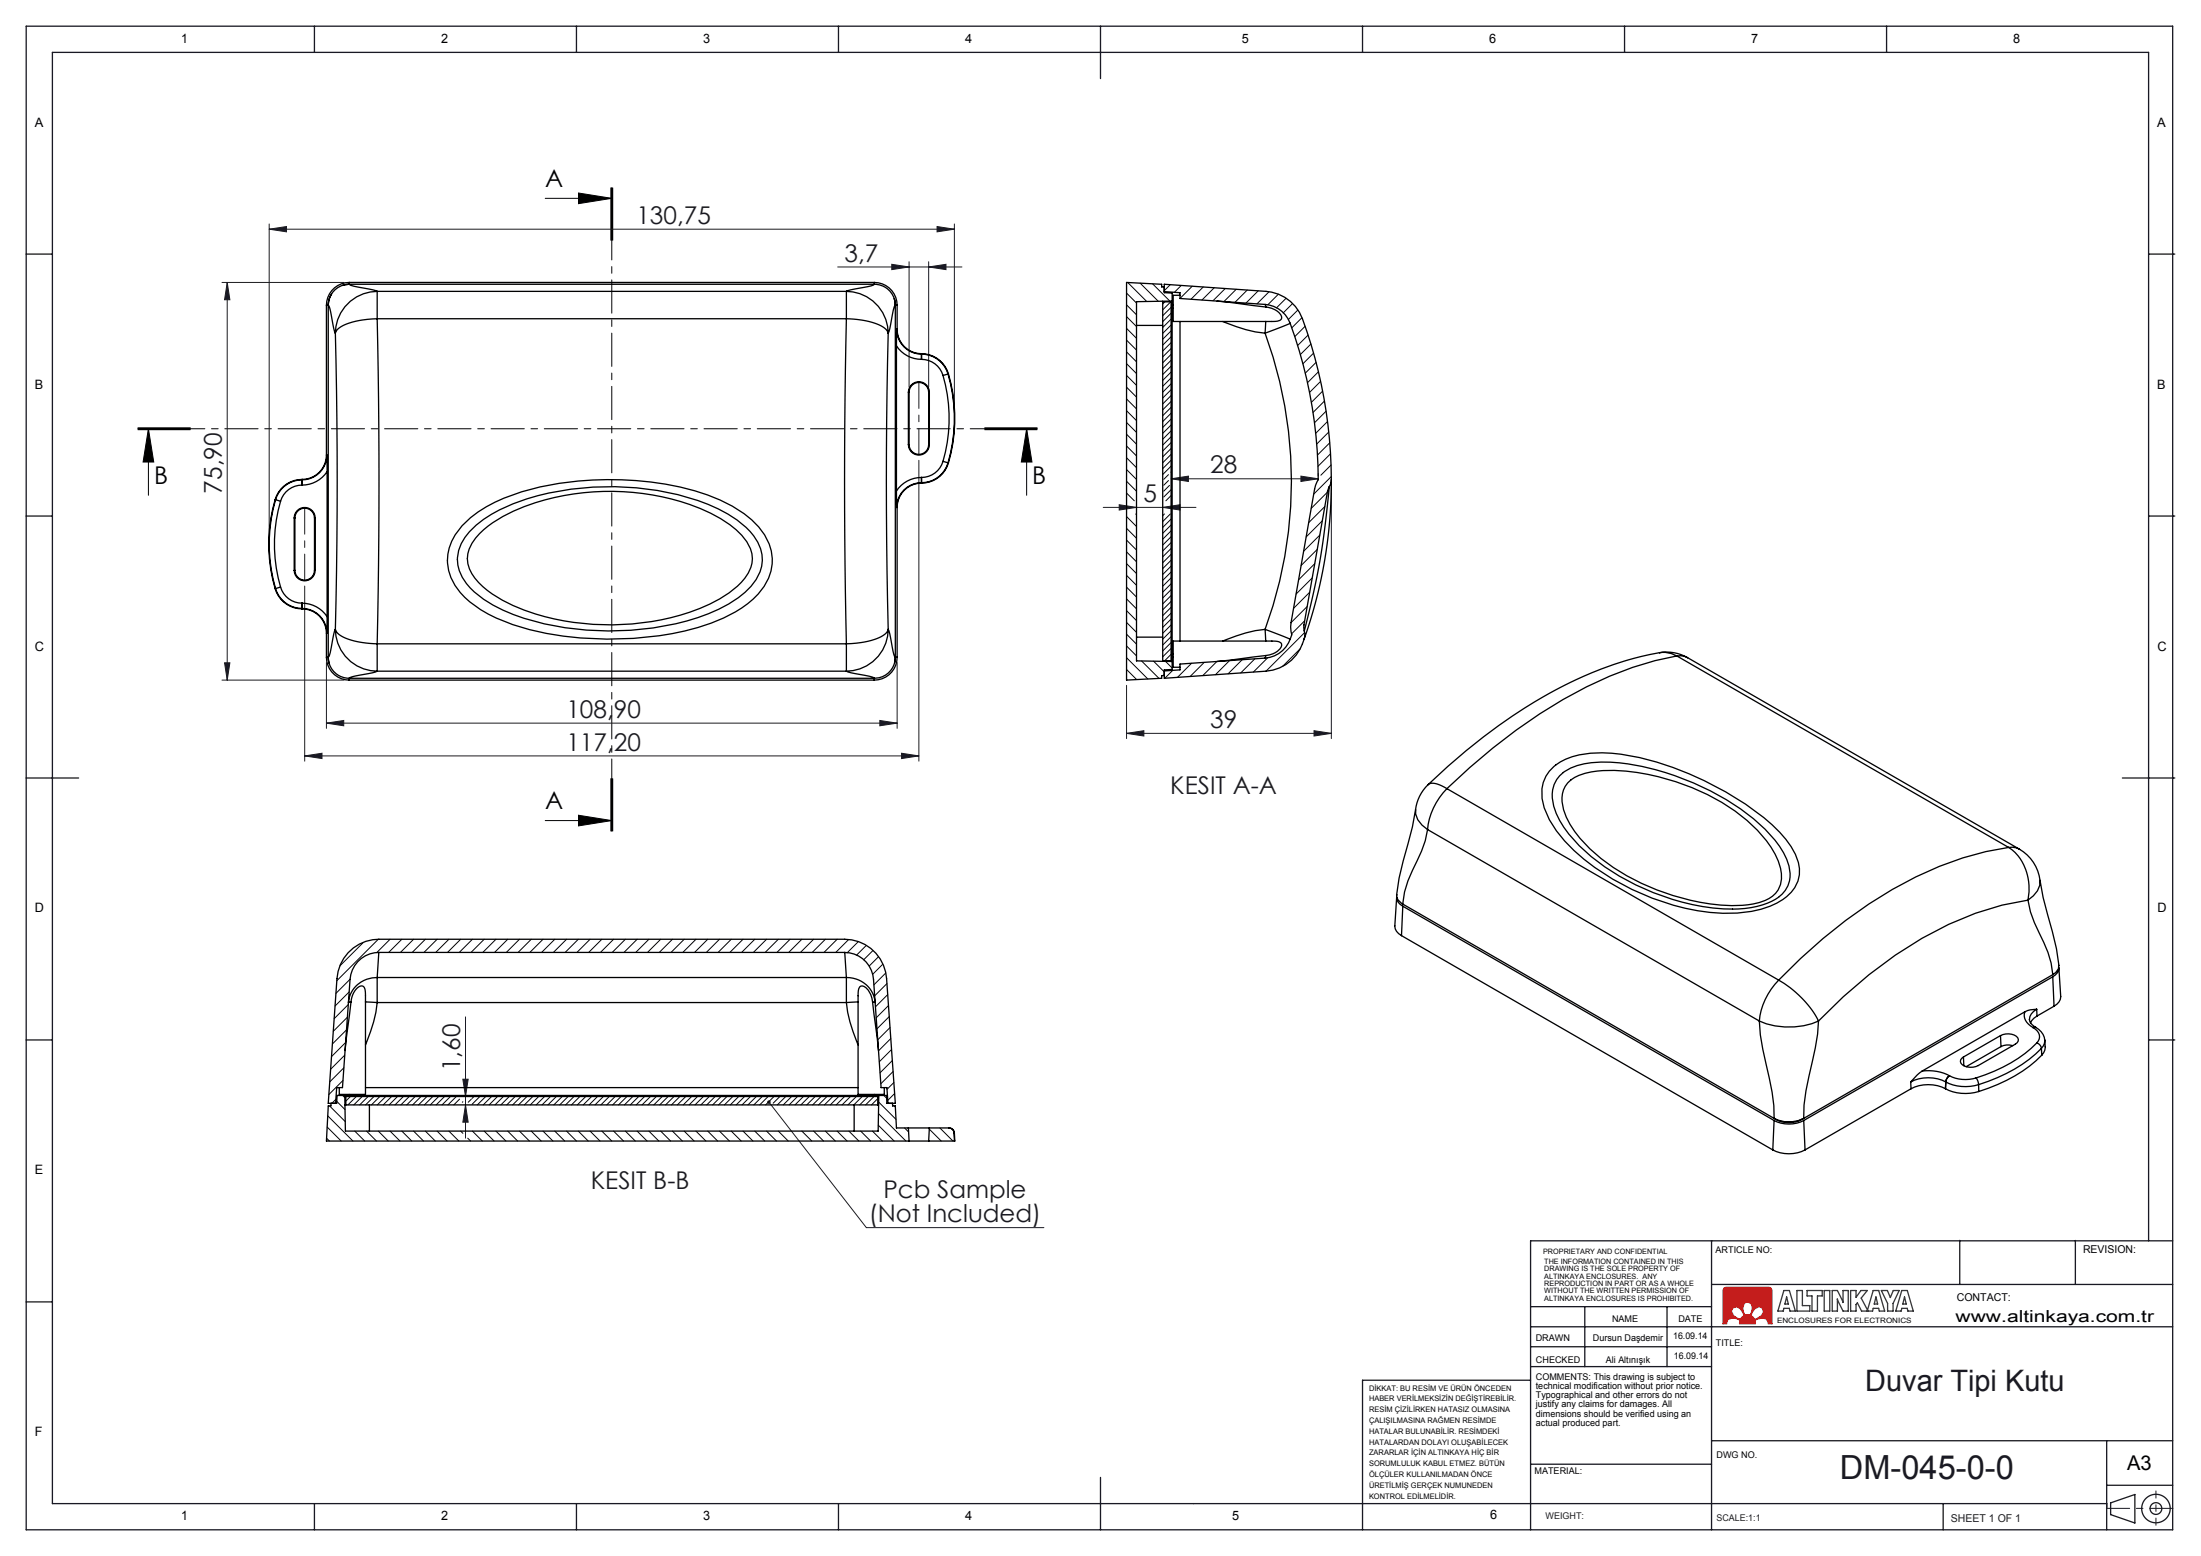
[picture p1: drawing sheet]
<svg xmlns="http://www.w3.org/2000/svg" width="420mm" height="297mm" viewBox="0 0 420 297" stroke-linecap="round" stroke-linejoin="round" font-family="sans-serif">
<path d="M329 245.8l.4-.1h8.2l.4 .2 .1 .4v6.4h-.7v-.2l-.3-.7-.8-.2-1.4 .4 .1 .7h-3.1l.1-.7-1.4-.4-.9 .3-.2 .8h-.7v-6.4zM330.7 249.7l.7-.3 .7 .4 .7 1.3-.7 .7-.6-.2-.7-.5-.4-.8zM332.9 248.8l.6-.3 .7 .4 .2 .7-.5 1.4h-.9l-.4-1.4zM334.8 249.8l.9-.4 .6 .3 .2 .7-.4 .7-1.3 .7-.6-.7z" fill="none" stroke="#e13800" stroke-width=".19"/>
<g fill="none" stroke="#191924" stroke-width=".25">
<path d="M5 5h409.6v287h-409.6zM60 5v5M110 5v5M160 5v5M210 5v10M260 5v5M310 5v5M360 5v5M5 48.5h5M410 48.5h5M5 98.5h5M410 98.5h5"/>
<path d="M5 148.5h10M405 148.5h10M5 198.5h5M410 198.5h5M326.6 236.8v55.2M374 236.8v8.4M396 236.8v8.4M410 236.8v-226.8h-400v277h392M414.6 236.8h-122.5v55.2M5 248.5h5M292.1 249.4h34.5M292.1 253.2h122.5"/>
<path d="M292.1 257.1h34.5M302.4 249.4v11.5M318.1 249.4v11.5M326.6 245.2h88M292.1 263.5h-32.1v28.5M292.1 260.9h34.5M292.1 279.5h34.5M326.6 275h88M402 275v17M60 287v5M110 287v5M160 287v5"/>
<path d="M210 282v10M370.8 287v5M402 283.5h12.6"/>
</g>
<path d="M334.8 249.8h.1a.93 .93 0 0 1 1.5 0 .93 .93 0 0 1-.4 1.4l-.6 .4a.52 .52 0 0 1-.5 .2 .52 .52 0 0 1-.4-.4 .54 .54 0 0 1-.3-.5 .54 .54 0 0 1 .2-.5zM330.7 249.7a1.27 1.27 0 0 1 1.9 .9 .48 .48 0 0 1 .1 .5 .48 .48 0 0 1-.4 .3 .54 .54 0 0 1-.4 .4 .54 .54 0 0 1-.5-.3l-.6-.5a.92 .92 0 0 1-.1-1.3zM329 245.8l-.2 .5v6.4h.7v-.2a1.18 1.18 0 0 1 1.8-.8h.1a.45 .45 0 0 1 .5 .6v.4h3.1v-.3a.4 .4 0 0 1 0-.5 .4 .4 0 0 1 .4-.1l.7-.2 .7 .1 .5 .3 .1 .7h.7v-6.4l-.1-.5-.4-.1h-8.2zM332.9 248.8l.6-.3 .6 .3 .3 .8-.2 .9a.44 .44 0 0 1-.2 .5 .44 .44 0 0 1-.5-.1h-.1a.43 .43 0 0 1-.5 .1 .43 .43 0 0 1-.2-.5l-.1-.9z" fill-rule="evenodd" fill="#f00"/>
<g fill="none" stroke="#000" stroke-width=".19">
<path d="M104 37.9h12.7M110.4 36.8l6.3 1.1-6.3 1zM116.6 35.9v10M116.7 35.9v10M116.9 35.9v10M26.3 81.8h10M26.3 81.7h10M26.3 82h10M28.3 81.8l1 6.4h-2zM28.3 81.8v12.7M187.9 81.8h10M187.9 81.7h10"/>
<path d="M187.9 82h10M195.9 81.8l1 6.4h-2zM195.9 81.8v12.7M104 156.6h12.7M110.4 155.6l6.3 1-6.3 1zM116.6 148.6v10M116.7 148.6v10M116.9 148.6v10z"/>
</g>
<g fill="none" stroke="#191924" stroke-width=".25">
<path d="M402.8 286.9l4.6-1.6v5.4l-4.6-1.6z"/>
<circle cx="411.4" cy="287.9" r="2.72"/>
<circle cx="411.4" cy="287.9" r="1.12"/>
</g>
<path d="M340.4 246.3h1.1l1.1 3.9h-1l-.2-.5h-1l-.1 .5h-1zM340.9 247.5l.4 1.4h-.7zM342.9 246.3h1v2.9h1.5v1h-2.5zM344.8 246.3h2.9v1.1h-.9v2.8h-1v-2.8h-1zM348.1 246.3h1.1v3.9h-1.1zM349.6 246.3h1l1.1 2.4v-2.4h1v3.9h-1l-1.1-2.3v2.3h-1zM356.3 250.2l1.1-3.9h1.1l1.1 3.9h-1l-.1-.5h-1l-.2 .5h-2.1l-.8-1.5-.2 .3v1.2h-1.1v-3.9h1.1v1.3l.9-1.3h1.2l-1.1 1.5 1.3 2.4M358 247.5l.3 1.4h-.7zM359 246.3h1.2l.5 1.4 .6-1.4h1.1l-1.2 2.5v1.4h-1v-1.4zM362.9 246.3h1.1l1.1 3.9h-1l-.2-.5h-1l-.1 .5h-1zM363.4 247.5l.4 1.4h-.7z" fill="none" stroke="#373737" stroke-width=".25"/>
<g fill="none" stroke="#191924" stroke-width=".19">
<path d="M42.4 53.9h23.2M43.4 53.9v75.9M43.4 53.9l.5 3.3h-1.1zM51.4 43.7l3.3-.5v1.1zM51.4 42.7v60.2M51.4 43.7h130.7M159.9 51h23.7M170.2 50.4l3.3 .6-3.3 .5zM173.5 50v23.9M177.2 51l3.3-.6v1.1zM177.2 50v23.9M178.8 43.2l3.3 .5-3.3 .6z"/>
<path d="M182.1 42.7v36.2M175.3 87.9v57.4M210.5 96.8h17.7M213.6 96.3l3.3 .5-3.3 .6zM221.9 96.8l3.3-.5v1.1zM223.5 91.4l3.3-.5v1zM223.5 91.4h28M248.2 90.9l3.3 .5-3.3 .5zM251.5 90.4v.5M254 92.9v48.1M58.1 111.9v33.4M42.4 129.8h23.2"/>
<path d="M42.8 126.5h1.1l-.5 3.3zM62.3 138l3.3-.5v1zM62.3 126.5v12.5M62.3 138h108.9M167.9 137.5l3.3 .5-3.3 .5zM171.2 126.5v12.5M215 140l3.3-.5v1zM215 130.8v10.2M215 140h39M250.7 139.5l3.3 .5-3.3 .5zM58.1 144.3l3.3-.5v1zM58.1 144.3h117.2"/>
<path d="M172 143.8l3.3 .5-3.3 .5zM88.8 194.1v23.1M88.3 206h1l-.5 3.3zM88.8 210.9l.5 3.3h-1zM146.7 210.4l18.6 23.9h33.9"/>
</g>
<path d="M116.7 35.9v122.7" fill="none" stroke="#000" stroke-width=".19" stroke-dasharray="6.3 1.3 1.3 1.3" stroke-dashoffset="2.8"/>
<path d="M197.9 81.8h-171.6" fill="none" stroke="#000" stroke-width=".19" stroke-dasharray="6.3 1.3 1.3 1.3" stroke-dashoffset="3.7"/>
<path d="M175.3 86.9v-14M58.1 110.9v-14" fill="none" stroke="#191924" stroke-width=".19" stroke-dasharray="15.2 1.3 1.3 1.3" stroke-dashoffset="10.1"/>
<path d="M401.9 287.9h12.7" fill="none" stroke="#191924" stroke-width=".19" stroke-dasharray="15.2 1.3 1.3 1.3" stroke-dashoffset="10.8"/>
<path d="M411.4 284.6v6.5" fill="none" stroke="#191924" stroke-width=".19" stroke-dasharray="15.2 1.3 1.3 1.3" stroke-dashoffset="13.9"/>
<g fill="#000">
<path d="M110.4 36.8l6.3 1.1-6.3 1zM110.4 155.6l6.3 1-6.3 1z"/>
<path d="M195.9 81.8l1 6.4h-2zM28.3 81.8l1 6.4h-2z"/>
</g>
<g fill="#191924">
<path d="M146.5 210.1a.34 .34 0 0 1 .6 .2 .34 .34 0 0 1-.4 .4 .34 .34 0 0 1-.2-.5l.2 .2z"/>
<path d="M250.7 139.5l3.3 .5-3.3 .5zM215 140l3.3-.5v1zM221.9 96.8l3.3-.5v1.1zM213.6 96.3l3.3 .5-3.3 .6z"/>
<path d="M177.2 51l3.3-.6v1.1zM170.2 50.4l3.3 .6-3.3 .5zM248.2 90.9l3.3 .5-3.3 .5zM223.5 91.4l3.3-.5v1z"/>
<path d="M51.4 43.7l3.3-.5v1.1zM178.8 43.2l3.3 .5-3.3 .6zM62.3 138l3.3-.5v1zM167.9 137.5l3.3 .5-3.3 .5z"/>
<path d="M172 143.8l3.3 .5-3.3 .5zM58.1 144.3l3.3-.5v1z"/>
<path d="M42.8 126.5h1.1l-.5 3.3zM43.4 53.9l.5 3.3h-1.1z"/>
<path d="M88.3 206h1l-.5 3.3zM88.8 210.9l.5 3.3h-1z"/>
</g>
<g fill="none" stroke="#000" stroke-width=".25">
<path d="M62.3 58.3v28.6M62.3 58.3h.3M62.6 58.2l.3 .7 .8 3.8 .3 .9M62.6 58.2v67.3M63.2 56.2a4 4 0 0 0-.6 2.1M66.6 54.3a4 4 0 0 0-4 3.9M66.6 54.3a9.4 9.4 0 0 0 3.8 .9l1.6 .4M66.6 54.3h100.3M66.6 54.3l-1.2 .2M66.6 53.9a4.4 4.4 0 0 0-4.3 4.4M66.6 53.9h100.2M66.6 53.9v.4"/>
<path d="M72 55.6a8 8 0 0 0-8 8M72 55.6v5.2M72 55.6h89.5M161.5 55.6v5.2M161.5 55.6a8 8 0 0 1 8 8M166.8 53.9a4.4 4.4 0 0 1 4.4 4.4M166.8 53.9v.4M166.9 54.3l-.6 .3-3.9 .7-.9 .3M166.9 54.3a4 4 0 0 1 3.9 3.9M170.6 57l.2 1.3M170.8 58.2a9.4 9.4 0 0 0-.9 3.8l-.4 1.6M170.8 58.2v67.3"/>
<path d="M170.8 58.3h.4M171.2 58.3v4.6M221.9 57.5v68.7M221.9 57.6h1.6v68.5h-1.6M222.2 55.7l3 .2v1.1l16.2 1.1M222.2 54.8h-.5v-.5l-6.7-.4v75.9l6.7-.3v-.5l.5-.1M223.7 58.2h.2M223.7 57.5l-6.8 .1v68.5l6.8 .2M225.2 56.4h-1.3v5h19.1a1.63 1.63 0 0 0 1.6-.7 3.1 3.1 0 0 0-3.1-2.1M232.2 57.5l9.3 1.1M241.4 58.1a5.5 5.5 0 0 1 4.8 3.6M241.4 58.1l.1 .5"/>
<path d="M64 63.6a1137.2 1137.2 0 0 1 0 56.5M72 60.8a1383.8 1383.8 0 0 1 0 62.1M72 60.8a12.7 12.7 0 0 0-7.5 2l-.5 .8M72 60.8h89.5M161.5 60.8a1383.8 1383.8 0 0 0 0 62.1M161.5 60.8a13.7 13.7 0 0 1 7.3 1.8l.5 .6 .2 .4M169.5 63.6a1137.2 1137.2 0 0 0 0 56.5M171.1 66a5.7 5.7 0 0 0 4.7 2.6M171.1 66v27.7M171.1 62.9v3.1M171.1 62.9a4.7 4.7 0 0 0 4.7 4.7M171.1 62.9h.1"/>
<path d="M171.2 62.9a4.6 4.6 0 0 0 4.6 4.6M173.3 74.9a2 2 0 0 1 2-2 2 2 0 0 1 2 2M173.3 74.9v10M173.3 74.9h.2M173.5 74.9a1.87 1.87 0 0 1 1.8-1.9 1.87 1.87 0 0 1 1.9 1.9M173.5 74.9v10M175.8 67.6v1M175.8 68.6h.1M175.8 67.6h.1M175.8 67.5v.1M175.8 67.5h.1M175.8 68.6a4.3 4.3 0 0 1 4.1 3.1"/>
<path d="M175.8 67.6a5.3 5.3 0 0 1 5.1 3.8M175.8 67.5a5.4 5.4 0 0 1 5.2 3.9M177.2 74.9h.1M177.2 74.9v10M177.3 74.9v10M179.9 71.7a29.3 29.3 0 0 1 0 16.4M180.9 71.4l-1 .3M180.9 71.4a30.3 30.3 0 0 1 0 16.9M181 71.4a30.3 30.3 0 0 1 0 17M181 71.4h-.1M216.9 62.1h5M225.2 61.4v61"/>
<path d="M233.3 61.4a30.6 30.6 0 0 0 8.1 2.2M241.4 63.6a82 82 0 0 1 0 56.5M241.5 61.3l-.1 2.3M246.2 61.7a87.5 87.5 0 0 1 5.3 29.9l-.6 1.8-4.5 25.4-.1 .9 .2 1.5-.3 .8M246.2 61.7l-4.8 1.9M52.5 95.4a30.3 30.3 0 0 0 0 17M52.5 95.4h.1M52.6 95.4l.9 .3M52.6 95.4a30.3 30.3 0 0 0 0 16.9M53.5 95.7a29.3 29.3 0 0 0 0 16.4M56.1 98.9a2 2 0 0 1 2-2 2 2 0 0 1 2 2M56.1 98.9v10"/>
<path d="M56.1 98.9h.2M56.3 98.9a1.87 1.87 0 0 1 1.8-1.9 1.87 1.87 0 0 1 1.9 1.9M56.3 98.9v10M57.6 92.6a4.3 4.3 0 0 0-4.1 3.1M57.6 91.6a5.3 5.3 0 0 0-5 3.8M57.6 91.5a5.4 5.4 0 0 0-5.1 3.9M57.6 92.6h.1M57.6 91.6h.1M57.6 91.5v.1M57.6 91.5h.1M57.6 91.6v1M60 98.9h.1"/>
<path d="M60 98.9v10M60.1 98.9v10M62.3 86.9a4.6 4.6 0 0 1-4.7 4.6M62.3 86.9h.1M62.4 86.9v3.1M62.4 86.9a4.7 4.7 0 0 1-4.8 4.7M62.4 90a5.7 5.7 0 0 1-4.8 2.6M62.4 90v27.7M171.1 93.7v3.2M171.1 96.9h.1M171.2 96.9v28.6M173.3 84.9a2 2 0 0 0 2 2 2 2 0 0 0 2-2"/>
<path d="M173.3 84.9h.2M173.5 84.9a1.87 1.87 0 0 0 1.8 1.8 1.87 1.87 0 0 0 1.9-1.8M175.8 91.1a5.7 5.7 0 0 0-4.7 2.6M175.8 91.1v1M175.8 92.1a4.7 4.7 0 0 0-4.7 4.8M175.8 92.2a4.6 4.6 0 0 0-4.6 4.7M175.8 91.1h.1M175.8 92.1h.1M175.8 92.1v.1M175.8 92.2h.1M177.2 84.9h.1M179.9 88.1a4.3 4.3 0 0 1-4.1 3"/>
<path d="M179.9 88.1l1 .2M180.9 88.3a5.3 5.3 0 0 1-5.1 3.8M180.9 88.3l.1 .1M181 88.4a5.4 5.4 0 0 1-5.2 3.8M253.7 92.9l-.4 .9-4.5 25.5 .1 1.1M253.7 92.9l-.1 .1a150.6 150.6 0 0 1-4.7 27.4M253.7 92.9l.3-.9a86 86 0 0 0-6-32.4 8 8 0 0 0-6.4-4l-19.4-1.3v1.6h1.5v71.9l-1.5 .1v1.6l19.4-1.4a8.2 8.2 0 0 0 7.2-5.9l.1-.2M254 91.6a90 90 0 0 1-5.1 30.4M52.5 112.4a5.4 5.4 0 0 0 5.1 3.8M52.6 112.3a5.3 5.3 0 0 0 5 3.8M52.6 112.3l-.1 .1M53.5 112.1a4.3 4.3 0 0 0 4.1 3"/>
<path d="M53.5 112.1l-.9 .2M56.1 108.9a2 2 0 0 0 2 2 2 2 0 0 0 2-2M56.1 108.9h.2M56.3 108.9a1.87 1.87 0 0 0 1.8 1.8 1.87 1.87 0 0 0 1.9-1.8M57.6 115.1h.1M57.6 116.1h.1M57.6 116.1v.1M57.6 116.2h.1M57.6 115.1a5.7 5.7 0 0 1 4.8 2.6M57.6 116.1a4.7 4.7 0 0 1 4.8 4.8M57.6 115.1v1M57.6 116.2a4.6 4.6 0 0 1 4.7 4.7"/>
<path d="M60 108.9h.1M62.4 117.7v3.2M88.2 100.4a25.2 25.2 0 0 1 11.4-6.5 61.2 61.2 0 0 1 35.4 .6 24 24 0 0 1 9.8 6.1 9.1 9.1 0 0 1-.1 12.8 21.9 21.9 0 0 1-9 5.5 62.5 62.5 0 0 1-37.9 .3 22.5 22.5 0 0 1-10-6.1 9.1 9.1 0 0 1 .4-12.7zM89.6 101.5a24.6 24.6 0 0 1 10.9-6.3 54.1 54.1 0 0 1 34.6 1.1 20.1 20.1 0 0 1 8.7 6 7.1 7.1 0 0 1-.5 9.6 23.5 23.5 0 0 1-10.1 6 56 56 0 0 1-35.3-.6 20.4 20.4 0 0 1-8.9-5.9 7.1 7.1 0 0 1 .6-9.9zM91.5 101.9a27.4 27.4 0 0 1 12.5-6.5 46.8 46.8 0 0 1 31.6 2.6 14.9 14.9 0 0 1 7.6 6.7 5.8 5.8 0 0 1-1.7 6.5 25.6 25.6 0 0 1-11.7 6.2 48.4 48.4 0 0 1-31.9-1.8 17.3 17.3 0 0 1-7.9-6.1 5.5 5.5 0 0 1 .8-6.8zM62.3 125.5a4.4 4.4 0 0 0 4.3 4.3M62.3 120.9v4.6M62.3 120.9h.1M62.3 125.5h.3M62.6 125.5a4 4 0 0 0 4 4M62.6 125.5l.2 1.2M64 120.1a3.7 3.7 0 0 0 2.5 1.9 18.2 18.2 0 0 0 5.5 .9"/>
<path d="M64 120.1a8 8 0 0 0 8 8M64 120.1l-.6 2.4a7.4 7.4 0 0 1-.8 3M66.6 129.5h100.3M66.6 129.8h100.2M66.6 129.5v.3M72 122.9v5.2M72 128.1l-.9 .3-3.9 .8-.6 .3M72 122.9h89.5M72 128.1h89.5M161.5 122.9v5.2M161.5 128.1l2.4 .6a7.4 7.4 0 0 1 3 .8M166.8 129.5v.3"/>
<path d="M169.5 120.1a3.2 3.2 0 0 1-2.5 1.9l-2.7 .6-2.8 .3M169.5 120.1a8 8 0 0 1-8 8M169.5 120.1l.3 .9 .7 3.9 .3 .6M170.8 125.5l-.1 .9M170.8 125.5a4 4 0 0 1-3.9 4M170.8 125.5h.4M171.2 125.5a4.4 4.4 0 0 1-4.4 4.3M216.9 121.6h5M223.7 125.5h.2M241.4 120.1l4.8 1.9M241.4 120.1l.1 2.3M241.4 120.1a26.7 26.7 0 0 0-8.1 2.3"/>
<path d="M241.4 125.6l-16.2 1.2v1.1l-3 .2M241.5 125.1l-9.3 1.2M241.5 125.1l-.1 .5M241.5 125.1a3.4 3.4 0 0 0 3.1-1.9 .77 .77 0 0 0-.9-.8h-19.8v5h1.3M246.2 122a5.5 5.5 0 0 1-4.8 3.6M248.9 120.4l.1 .6-.1 1M316.7 124.6a4.7 4.7 0 0 1 3.3 .6M320 125.2a3 3 0 0 1 2 .3 8.8 8.8 0 0 0-7.2-.6 77.9 77.9 0 0 0-28.8 13.6 123 123 0 0 0-13.5 11.3M320 125.2a70.8 70.8 0 0 0-26.2 11.1 121 121 0 0 0-17.7 14.2M320 125.2l63.3 36.6M322 125.5l63.4 36.6M270.2 154.6a4 4 0 0 0 2.2 3.7"/>
<path d="M272.4 158.3a24.8 24.8 0 0 1-2.9 7.8l-.8 2-.7 2.1-.3 2.4M272.4 158.3l63.3 36.6M272.5 149.8a2.38 2.38 0 0 1 2.7 .2l.9 .5M272.5 149.8a8 8 0 0 0-2.4 4.8l-.6 3.2a90.7 90.7 0 0 0-3 13.1M276.1 150.5a12.9 12.9 0 0 0-3.7 7.8M276.1 150.5l63.3 36.6M296.5 146.3a11.7 11.7 0 0 1 7-2.5 37.1 37.1 0 0 1 15.8 2.7 60.2 60.2 0 0 1 18.9 10.9 17 17 0 0 1 5 7.2 6.2 6.2 0 0 1-3 7.1 19 19 0 0 1-11.5 2.6 46.2 46.2 0 0 1-30.1-13.8 15.9 15.9 0 0 1-4.3-8.1 6.6 6.6 0 0 1 2.2-6.1zM297.6 148.1a9.3 9.3 0 0 1 6.1-2.5 38 38 0 0 1 15.9 2.5 46.9 46.9 0 0 1 17.2 10.2 16.6 16.6 0 0 1 4.6 7 5.7 5.7 0 0 1-4.1 7.1 21.4 21.4 0 0 1-10.4 .9 45.8 45.8 0 0 1-25.6-11.9 15.6 15.6 0 0 1-5.1-9.1 5.5 5.5 0 0 1 1.4-4.2zM299.1 149.4a8.6 8.6 0 0 1 5.7-2.2 41.9 41.9 0 0 1 26.3 7.6 22.4 22.4 0 0 1 8.2 9.6 5.6 5.6 0 0 1-1.1 6.7 10.8 10.8 0 0 1-5.7 1.7 42.7 42.7 0 0 1-29.1-10.8 15.5 15.5 0 0 1-5.3-9 4.8 4.8 0 0 1 1-3.6zM266.6 170.8a1.74 1.74 0 0 0 1.1 1.8M267.4 178.6l70.9 40.9M267.7 172.6l71.2 41.1a5.4 5.4 0 0 0 5.3-.2"/>
<path d="M267.7 173a1.97 1.97 0 0 1-1.2-1.7l-.3 5.4a1.98 1.98 0 0 0 1.2 1.9M267.7 173l70.8 40.9M267.7 173l-.3 5.6M383.3 161.8a4.6 4.6 0 0 1 4.2 2.1 7.2 7.2 0 0 1 1.7 5.1l-.4 1-.8 1-1 .8M383.3 161.8a64.8 64.8 0 0 0-26.7 10.7 103.9 103.9 0 0 0-17.2 14.6M383.3 161.8a9.7 9.7 0 0 1 3.7 10M387 171.8a58.4 58.4 0 0 0-25.3 10.5l-5 3.7-4.9 4.2-4.8 4.7M387 171.8a26.3 26.3 0 0 0 3 8.1l.8 1.9 .6 2 .3 2.2M389.3 168l.6 3.3a90.6 90.6 0 0 1 3 13M66.4 181.9a8 8 0 0 1 5.9-2.6h88.9a8 8 0 0 1 8 7.5l1.6 23.8h-1.6v-1.5h-104.9l-.1 1.5h-1.6l1.7-23.8a8.1 8.1 0 0 1 2.1-4.9zM67 191.2l-1.2 9.3M67 191.2a3.1 3.1 0 0 1 2.1-3h.1a1.76 1.76 0 0 1 .5 1.9v18.8h-5v-1.3"/>
<path d="M69.7 191.2l2.3 .2M72 186.6a5.3 5.3 0 0 0-5.5 4.8l.5-.2M72 186.6v4.8M72 191.4a26.7 26.7 0 0 1-2.3 8.1M72 186.6h89.5M72 191.4h89.5M72.3 181.8l-.3 4.8M72.3 181.8h88.9M72.3 181.8a5.5 5.5 0 0 0-5.5 5.2l-1.4 20.6h-1.2l-.2 3M161.2 181.8a5.5 5.5 0 0 1 5.5 5.2l1.4 20.6h1.1l.2 3M161.2 181.8l.3 4.8M161.5 186.6a5.3 5.3 0 0 1 5.5 4.8l-.5-.2"/>
<path d="M161.5 186.6v4.8M161.5 191.4a26.7 26.7 0 0 0 2.2 8.1M163.8 191.2l-2.3 .2M166.5 191.2l1.1 9.3M166.5 191.2a3.2 3.2 0 0 0-2-3 .77 .77 0 0 0-.7 .9l-.1 19.8h5v-1.3M335.7 194.9a14.4 14.4 0 0 0 11.3 0M335.7 194.9a55.6 55.6 0 0 0 1.9 10.9l.9 5.2v2.5a6.2 6.2 0 0 0 5.7 0M339.4 187.1a19.2 19.2 0 0 1 7.6 7.8M339.4 187.1a12.9 12.9 0 0 0-3.7 7.8M347 194.9a52.1 52.1 0 0 1-1.8 10.5l-1 5.5v2.6M381.7 197.7a2.85 2.85 0 0 1 3.3 .4 .85 .85 0 0 1-.4 1.2l-7.1 4.1a2.85 2.85 0 0 1-3.3-.4 .84 .84 0 0 1 .5-1.2M381.7 197.7l-7 4.1"/>
<path d="M381.7 197.7l.1 2.1M381.8 199.8l-6.6 3.8M384.1 199.6h-.1a2.95 2.95 0 0 0-2.2 .2M386.4 193.1a2.55 2.55 0 0 0 1.5 3M386.4 193.1l-19.6 11.3M387.3 194.6v.1M387.3 194.6v.1a2.2 2.2 0 0 0 1.1 1.4M387.9 196.1h.1M387.9 196.1a1.77 1.77 0 0 1 .8 3M388.4 196.1a2.54 2.54 0 0 1 1.1 4M388.4 196.1h-.5M388.6 192.6a4.5 4.5 0 0 0-2.2 .5"/>
<path d="M388.6 192.6a2.34 2.34 0 0 0-1.3 2M388.6 192.6l.1 1.3M388.7 199.1a27.3 27.3 0 0 1-11.6 6.7M388.7 199.1a1.28 1.28 0 0 1 .8 1M388.7 193.9l-.6 .4-.7 1M390.2 198.5a3.1 3.1 0 0 1-.6 2.9M391.7 186.4a1.97 1.97 0 0 0 1.2-1.7l.3 5.5a1.97 1.97 0 0 1-1.2 1.9M391.7 186.4l-47.5 27.5M391.7 186.4l.3 5.7M391.7 186l-47.5 27.5M392 192.1l-3.3 1.8M392.9 184.2l-.1 .7-.5 .7-.6 .4"/>
<path d="M63.2 210.6l-.1 .5h-.5l-.3 6.7h111.2M65.8 209.1l.1 6.8h101.7l.1-6.8M65.8 210.9h101.9M66 210.9v-1.6h101.5v1.6M66.6 208.9v.2M69.7 207.6h94M70.5 210.9v5M163 210.9v5M166.9 208.9v.2M170.3 210.6v.5h.5l.3 4.2h2.2M173.3 215.3h4M173.3 215.3l.2 2.5"/>
<path d="M173.5 217.8h3.7M177.2 217.8h4.9M177.3 215.3h3.8M177.3 215.3l-.1 2.5M181.1 215.3a1 1 0 0 1 1 .9M182.1 216.2v1.6M182.1 216.2h.1M338.3 219.5a6.8 6.8 0 0 0 6.1 0M338.5 213.9a6.3 6.3 0 0 0 5.7 0M338.5 213.9l-.2 5.6M344.2 213.9l.2 5.6M364.6 206.5a7.4 7.4 0 0 1 6.7 0"/>
<path d="M364.6 206.5l.1 1.3M364.7 207.8a7.3 7.3 0 0 1 6.5 0M364.7 207.8l-20.3 11.7M366.8 204.4l-1 .8-1.2 1.3M366.8 204.4a8.8 8.8 0 0 1 5.2 .9M371.2 207.8h.1M371.2 207.8a8.5 8.5 0 0 0 6.4 .5M371.3 206.5l-.1 1.3M371.3 206.5h.1M371.3 206.5a8.4 8.4 0 0 0 6.3 .5M372 205.3h.1M372 205.3a6.8 6.8 0 0 0 5.1 .5"/>
<path d="M372 205.3a1.57 1.57 0 0 0-.7 1.2M374.7 201.8v1.6M377.1 205.8l.3 .5 .2 .7M377.6 207v1.3M389.5 200.1a28.3 28.3 0 0 1-11.9 6.9M389.5 200.1l.1 1.3M389.6 201.4a28.3 28.3 0 0 1-12 6.9"/>
</g>
<g fill="none" stroke="#000" stroke-width=".19">
<path d="M215 58.2l1.9 1.9M215 55.9l1.9 1.9M215.2 53.9l3.6 3.6M217.6 54l3.4 3.5M219.9 54.2l3.3 3.3M222.3 57.6l-.4 .4M223.3 54.3l-1.1 1.2M223.4 57.6l-1.5 1.5M223.5 58.7l-1.6 1.6M223.5 59.8l-1.6 1.6M225.4 54.5l-1.3 1.3M227.5 54.6l-2.3 2.4"/>
<path d="M229.6 54.8l-2.3 2.3M231.7 54.9l-2.3 2.4M233.8 55.1l-2.3 2.3M235.9 55.2l-2.3 2.4M238 55.4l-2.3 2.3M240.1 55.5l-2.3 2.4M242.2 55.7l-2.3 2.3M243.9 56.2l-2 2M245.4 56.9l-1.8 1.9M246.6 57.9l-1.7 1.8M247.7 59.2l-1.9 1.8M215 78.4l1.9 1.9"/>
<path d="M215 76.1l1.9 1.9M215 73.9l1.9 1.9M215 71.7l1.9 1.9M215 69.4l1.9 1.9M215 67.2l1.9 1.9M215 64.9l1.9 1.9M215 62.7l1.9 1.9M215 60.4l1.9 1.9M223.5 60.9l-1.6 1.6M223.5 63.2l-1.6 1.6M223.5 65.4l-1.6 1.6M223.5 67.6l-1.6 1.6"/>
<path d="M223.5 69.9l-1.6 1.6M223.5 72.1l-1.6 1.6M223.5 74.4l-1.6 1.6M223.5 76.6l-1.6 1.6M223.5 78.9l-1.6 1.6M223.5 62l-1.6 1.6M223.5 64.3l-1.6 1.6M223.5 66.5l-1.6 1.6M223.5 68.8l-1.6 1.6M223.5 71l-1.6 1.6M223.5 73.3l-1.6 1.6M223.5 75.5l-1.6 1.6"/>
<path d="M223.5 77.8l-1.6 1.6M223.5 80l-1.6 1.6M248.4 60.6l-1.9 2M249 62.3l-1.9 1.9M249.6 64l-2 1.9M250.2 65.7l-2.1 2M250.7 67.4l-2.1 2M251.1 69.2l-2 2M251.6 71l-2.1 2M252 72.8l-2.1 2.1M252.4 74.7l-2.2 2.1M252.7 76.5l-2.1 2.2"/>
<path d="M253 78.5l-2.2 2.2M215 98.6l1.9 1.9M215 94.1l1.5 1.5M215 91.9l1.9 1.9M215 89.6l1.9 1.9M215 87.4l1.9 1.9M215 85.1l1.9 1.9M215 82.9l1.9 1.9M215 80.6l1.9 1.9M216.7 98.1l.2 .2M222.2 98.1l-.3 .3M223 90.6l-.9 .9"/>
<path d="M223 91.7l-.9 .9M223.2 92.6l-1.1 1.1M223.3 98.1l-1.4 1.5M223.5 81.1l-1.6 1.6M223.5 85.6l-1.6 1.6M223.5 87.9l-1.6 1.6M223.5 94.6l-1 1M223.5 99.1l-1.6 1.6M223.5 82.2l-1.6 1.6M223.5 83.4l-1.6 1.6M223.5 84.5l-1.6 1.6M223.5 86.7l-1.6 1.6"/>
<path d="M223.5 89l-1.6 1.6M223.5 93.5l-1.4 1.4M223.5 90.1h-.1M252.3 99.4l-3.1 3.1M252.8 96.7l-3.1 3.1M253.3 94l-3.1 3M253.3 80.5l-2.2 2.2M253.6 82.5l-2.3 2.3M253.7 84.5l-2.3 2.4M253.9 86.6l-2.4 2.4M254 88.8l-2 1.9M254 91l-3.3 3.3"/>
<path d="M215 118.8l1.9 1.9M215 116.6l1.9 1.9M215 114.3l1.9 1.9M215 112.1l1.9 1.9M215 109.8l1.9 1.9M215 107.6l1.9 1.9M215 105.3l1.9 1.9M215 103.1l1.9 1.9M215 100.8l1.9 1.9M223.5 101.3l-1.6 1.6M223.5 103.6l-1.6 1.6M223.5 105.8l-1.6 1.6"/>
<path d="M223.5 110.3l-1.6 1.6M223.5 112.5l-1.6 1.6M223.5 114.8l-1.6 1.6M223.5 119.3l-1.6 1.6M223.5 100.2l-1.6 1.6M223.5 102.4l-1.6 1.6M223.5 104.7l-1.6 1.6M223.5 106.9l-1.6 1.6M223.5 108.1l-1.6 1.6M223.5 109.2l-1.6 1.6M223.5 111.4l-1.6 1.6M223.5 113.7l-1.6 1.6"/>
<path d="M223.5 115.9l-1.6 1.6M223.5 117l-1.6 1.6M223.5 118.2l-1.6 1.6M249 118.5l-2.5 2.5M249.4 115.8l-3 3M249.9 113l-3.1 3.1M250.4 110.3l-3.1 3.1M250.9 107.6l-3.1 3.1M251.4 104.9l-3.1 3M251.8 102.1l-3 3.1M215 127.8l1.9 1.9M215 125.5l4 4.1"/>
<path d="M215 123.3l1.9 1.9M215 121l1.9 1.9M217.8 126.2l3.4 3.3M220.1 126.2l2.1 2M222.4 126.2l1.3 1.3M223.5 121.5l-1.6 1.6M223.5 123.8l-1.6 1.6M223.5 126l-.1 .1M223.5 120.4l-1.6 1.6M223.5 122.7l-1.6 1.6M223.5 124.9l-1.2 1.2M223.8 128l-1.5 1.5"/>
<path d="M227.4 126.6l-2.7 2.7M229.8 126.4l-2.7 2.7M232.2 126.3l-2.7 2.7M234.6 126.1l-2.7 2.7M237 125.9l-2.7 2.7M239.5 125.8l-2.7 2.6M242 125.5l-2.8 2.8M248.1 123.8l-3.3 3.4M248.9 120.7l-7.3 7.4M69.2 180l-4.3 4.4M72.2 179.3l-7.9 7.9M74.4 179.3l-2.5 2.5"/>
<path d="M76.7 179.3l-2.5 2.5M78.9 179.3l-2.5 2.5M81.2 179.3l-2.5 2.5M83.4 179.3l-2.5 2.5M85.7 179.3l-2.6 2.5M87.9 179.3l-2.5 2.5M90.2 179.3l-2.6 2.5M92.4 179.3l-2.5 2.5M94.6 179.3l-2.5 2.5M96.9 179.3l-2.5 2.5M99.1 179.3l-2.5 2.5M101.4 179.3l-2.5 2.5"/>
<path d="M103.6 179.3l-2.5 2.5M105.9 179.3l-2.5 2.5M108.1 179.3l-2.5 2.5M110.4 179.3l-2.6 2.5M112.6 179.3l-2.5 2.5M114.8 179.3l-2.5 2.5M117.1 179.3l-2.5 2.5M119.3 179.3l-2.5 2.5M121.6 179.3l-2.5 2.5M123.8 179.3l-2.5 2.5M126.1 179.3l-2.5 2.5M128.3 179.3l-2.5 2.5"/>
<path d="M130.6 179.3l-2.6 2.5M132.8 179.3l-2.5 2.5M135.1 179.3l-2.6 2.5M137.3 179.3l-2.5 2.5M139.5 179.3l-2.5 2.5M141.8 179.3l-2.5 2.5M144 179.3l-2.5 2.5M146.3 179.3l-2.5 2.5M148.5 179.3l-2.5 2.5M150.8 179.3l-2.5 2.5M153 179.3l-2.5 2.5M155.3 179.3l-2.6 2.5"/>
<path d="M157.5 179.3l-2.5 2.5M159.7 179.3l-2.5 2.5M161.9 179.4l-2.4 2.4M163.8 179.7l-2.2 2.2M66 199l-2.7 2.7M66.1 196.6l-2.7 2.7M66.3 194.2l-2.7 2.7M66.5 191.7l-2.7 2.7M66.6 189.3l-2.7 2.7M66.8 186.9l-2.7 2.7M165.2 180.5l-1.8 1.8M166.6 181.5l-1.8 1.7"/>
<path d="M167.6 182.6l-1.7 1.8M168.4 184.1l-1.9 1.9M169 185.7l-2.2 2.3M169.2 187.7l-2.3 2.4M169.4 189.8l-2.3 2.4M169.5 191.9l-2.3 2.4M169.7 194l-2.4 2.4M169.8 196.1l-2.3 2.4M170 198.2l-2.4 2.4M62.3 217.3l.6 .5M62.4 215.1l2.7 2.7M62.5 213l4.8 4.8"/>
<path d="M62.9 211.1l3 3M64.1 209.8l-.8 .8M64.3 210.2l1.5 1.6M65.4 209.1l.4 .4M65.4 206.2l-2.6 2.7M65.6 203.8l-2.7 2.7M65.8 201.4l-2.7 2.7M66.9 209.3l-.9 .9M67.7 215.9l1.9 1.9M68 209.3l-1.6 1.6M69.1 209.3l-1.6 1.6M69.9 215.9l1.9 1.9"/>
<path d="M70.2 209.3l-1.6 1.6M71.4 209.3l-1.6 1.6M72.2 215.9l1.9 1.9M72.5 209.3l-1.6 1.6M73.6 209.3l-1.6 1.6M74.4 215.9l1.9 1.9M74.7 209.3l-1.6 1.6M75.8 209.3l-1.6 1.6M76.7 215.9l1.9 1.9M77 209.3l-1.6 1.6M78.1 209.3l-1.6 1.6M78.9 215.9l1.9 1.9"/>
<path d="M79.2 209.3l-1.6 1.6M80.3 209.3l-1.6 1.6M81.2 215.9l1.9 1.9M81.5 209.3l-1.6 1.6M82.6 209.3l-1.6 1.6M83.4 215.9l1.9 1.9M83.7 209.3l-1.6 1.6M84.8 209.3l-1.6 1.6M85.7 215.9l1.9 1.9M86 209.3l-1.6 1.6M87.1 209.3l-1.6 1.6M87.7 209.8l-1.1 1.1"/>
<path d="M87.9 215.9l.4 .4M88.3 210.3l-.1 .1M89.3 217.2l.5 .6M89.9 209.8l-.6 .6M90.1 215.9l1.9 1.9M90.4 209.3l-.3 .4M91.6 209.3l-1.5 1.5M92.4 215.9l1.9 1.9M92.7 209.3l-1.6 1.6M93.8 209.3l-1.6 1.6M94.6 215.9l1.9 1.9M94.9 209.3l-1.6 1.6"/>
<path d="M96.1 209.3l-1.6 1.6M96.9 215.9l1.9 1.9M97.2 209.3l-1.6 1.6M98.3 209.3l-1.6 1.6M99.1 215.9l1.9 1.9M99.4 209.3l-1.6 1.6M100.5 209.3l-1.6 1.6M101.4 215.9l1.9 1.9M101.7 209.3l-1.6 1.6M102.8 209.3l-1.6 1.6M103.6 215.9l1.9 1.9M103.9 209.3l-1.6 1.6"/>
<path d="M105 209.3l-1.6 1.6M105.9 215.9l1.9 1.9M106.2 209.3l-1.6 1.6M107.3 209.3l-1.6 1.6M108.1 215.9l1.9 1.9M108.4 209.3l-1.6 1.6M109.5 209.3l-1.6 1.6M110.4 215.9l1.9 1.9M110.6 209.3l-1.6 1.6M111.8 209.3l-1.6 1.6M112.6 215.9l1.9 1.9M112.9 209.3l-1.6 1.6"/>
<path d="M114 209.3l-1.6 1.6M114.8 215.9l1.9 1.9M115.1 209.3l-1.6 1.6M116.3 209.3l-1.6 1.6M117.1 215.9l1.9 1.9M117.4 209.3l-1.6 1.6M118.5 209.3l-1.6 1.6M119.3 215.9l1.9 1.9M119.6 209.3l-1.6 1.6M120.8 209.3l-1.6 1.6M121.6 215.9l1.9 1.9M121.9 209.3l-1.6 1.6"/>
<path d="M123 209.3l-1.6 1.6M123.8 215.9l1.9 1.9M124.1 209.3l-1.6 1.6M125.2 209.3l-1.6 1.6M126.1 215.9l1.9 1.9M126.4 209.3l-1.6 1.6M127.5 209.3l-1.6 1.6M128.3 215.9l1.9 1.9M128.6 209.3l-1.6 1.6M129.7 209.3l-1.6 1.6M130.6 215.9l1.9 1.9M130.9 209.3l-1.6 1.6"/>
<path d="M132 209.3l-1.6 1.6M132.8 215.9l1.9 1.9M133.1 209.3l-1.6 1.6M134.2 209.3l-1.6 1.6M135 215.9l1.9 1.9M135.3 209.3l-1.6 1.6M136.5 209.3l-1.6 1.6M137.3 215.9l1.9 1.9M137.6 209.3l-1.6 1.6M138.7 209.3l-1.6 1.6M139.5 215.9l1.9 1.9M139.8 209.3l-1.6 1.6"/>
<path d="M141 209.3l-1.6 1.6M141.8 215.9l1.9 1.9M142.1 209.3l-1.6 1.6M143.2 209.3l-1.6 1.6M144 215.9l1.9 1.9M144.3 209.3l-1.6 1.6M145.4 209.3l-1.6 1.6M146.3 215.9l1.9 1.9M146.6 209.3l-1.6 1.6M147.7 209.3l-1.6 1.6M148.5 215.9l1.9 1.9M148.8 209.3l-1.3 1.3"/>
<path d="M149.9 209.3l-1.6 1.6M151.1 209.3l-1.6 1.6M152.2 209.3l-1.6 1.6M153 215.9l1.9 1.9M153.3 209.3l-1.6 1.6M154.4 209.3l-1.6 1.6M155.3 215.9l1.9 1.9M155.5 209.3l-1.6 1.6M156.7 209.3l-1.6 1.6M157.5 215.9l1.9 1.9M157.8 209.3l-1.6 1.6M158.9 209.3l-1.6 1.6"/>
<path d="M159.7 215.9l1.9 1.9M160 209.3l-1.6 1.6M161.2 209.3l-1.6 1.6M162 215.9l1.9 1.9M162.3 209.3l-1.6 1.6M163.4 209.3l-1.6 1.6M164.2 215.9l1.9 1.9M164.5 209.3l-1.6 1.6M165.7 209.3l-1.6 1.6M166.5 215.9l1.9 1.9M166.8 209.3l-1.6 1.6M167.5 209.7l-1.2 1.2"/>
<path d="M167.5 210.8l-.1 .1M167.6 214.8l3 3M167.6 212.6l5.3 5.2M167.7 210.4l3.3 3.3M168.7 209.1l.5 .5M170.1 200.3l-2.3 2.4M170.2 210.6l.1 .2M170.3 202.4l-2.4 2.4M170.4 204.5l-2.3 2.4M170.6 206.6l-1.3 1.3M170.7 211.1l.2 .2M170.7 208.7l-1.3 1.3"/>
<path d="M172.6 215.3l.8 .8M177.2 217.7l.2 .1M177.3 215.5l2.3 2.3M179.3 215.3l2.5 2.5"/>
</g>
<text font-size="6.3" fill="#191924" x="351.1" y="282.4">DM-045-0-0</text>
<text font-size="5.6" fill="#191924" x="355.9" y="265.4">Duvar Tipi Kutu</text>
<g font-size="4.7">
<text x="104" y="35.7">A</text>
<text x="29.4" y="92.3">B</text>
<text x="197" y="92.3">B</text>
<text x="104" y="154.4">A</text>
</g>
<g font-size="4.7" fill="#191924">
<text x="121.4" y="42.7">130,75</text>
<text x="161.1" y="49.9">3,7</text>
<text x="42.3" y="94.2" transform="rotate(-90 42.3 94.2)">75,90</text>
<text x="218.2" y="95.8">5</text>
<text x="230.9" y="90.4">28</text>
<text x="108.1" y="137">108,90</text>
<text x="108.1" y="143.3">117,20</text>
<text x="230.9" y="139">39</text>
<text x="223.3" y="151.5">KESIT A-A</text>
<text x="87.8" y="204.4" transform="rotate(-90 87.8 204.4)">1,60</text>
<text x="112.7" y="226.9">KESIT B-B</text>
<text x="165.8" y="233.2">(Not Included)</text>
<text x="168.6" y="228.7">Pcb Sample</text>
</g>
<text font-size="3.9" x="405.9" y="280.6">A3</text>
<text font-size="3.2" x="373.2" y="252.4">www.altinkaya.com.tr</text>
<g font-size="2.5">
<text x="34.6" y="8.2">1</text>
<text x="84.2" y="8.2">2</text>
<text x="134.2" y="8.2">3</text>
<text x="184.2" y="8.2">4</text>
<text x="237" y="8.2">5</text>
<text x="284.2" y="8.2">6</text>
<text x="334.2" y="8.2">7</text>
<text x="384.2" y="8.2">8</text>
<text x="6.7" y="24.2">A</text>
<text x="411.7" y="24.2">A</text>
<text x="6.7" y="74.2">B</text>
<text x="411.7" y="74.2">B</text>
<text x="6.7" y="124.2">C</text>
<text x="411.7" y="124.2">C</text>
<text x="6.7" y="174.2">D</text>
<text x="411.7" y="174.2">D</text>
<text x="6.7" y="224.2">E</text>
<text x="6.7" y="274.2">F</text>
<text x="34.6" y="290.2">1</text>
<text x="84.2" y="290.2">2</text>
<text x="134.2" y="290.2">3</text>
<text x="184.2" y="290.2">4</text>
<text x="235.1" y="290.2">5</text>
<text x="284.3" y="289.9">6</text>
</g>
<g font-size="2.1">
<text x="397.5" y="239.2">REVISION:</text>
<text x="373.4" y="248.2">CONTACT:</text>
</g>
<text font-size="2.1" fill="#191924" x="372.3" y="290.6">SHEET 1 OF 1</text>
<g font-size="1.8">
<text x="327.4" y="239.2">ARTICLE NO:</text>
<text x="293" y="256">DRAWN</text>
<text x="304" y="256">Dursun Daşdemir</text>
<text x="307.6" y="252.3">NAME</text>
<text x="319.3" y="255.7">16.09.14</text>
<text x="320.3" y="252.3">DATE</text>
<text x="327.4" y="256.9">TITLE:</text>
<text x="293.1" y="263.3">COMMENTS: This drawing is subject to</text>
<text x="293.1" y="260.1">CHECKED</text>
<text x="306.4" y="260.1">Ali Altınışık</text>
<text x="319.4" y="259.4">16.09.14</text>
<text x="293.1" y="265.1">technical modification without prior notice.</text>
<text x="293.1" y="266.9">Typographical and other errors do not</text>
<text x="293.1" y="268.6">justify any claims for damages. All</text>
<text x="293.1" y="270.4">dimensions should be verified using an</text>
<text x="293.1" y="272.2">actual produced part.</text>
<text x="292.8" y="281.3">MATERIAL:</text>
<text x="327.6" y="278.3">DWG NO.</text>
</g>
<g font-size="1.8" fill="#191924">
<text x="294.9" y="289.9">WEIGHT:</text>
<text x="327.6" y="290.3">SCALE:1:1</text>
</g>
<g font-size="1.5">
<text x="261.2" y="265.4">DİKKAT: BU RESİM VE ÜRÜN ÖNCEDEN</text>
<text x="261.2" y="267.5">HABER VERİLMEKSİZİN DEĞİŞTİREBİLİR.</text>
<text x="261.2" y="269.5">RESİM ÇİZİLİRKEN HATASIZ OLMASINA</text>
<text x="261.2" y="271.6">ÇALIŞILMASINA RAĞMEN RESİMDE</text>
<text x="261.2" y="273.7">HATALAR BULUNABİLİR. RESİMDEKİ</text>
<text x="261.2" y="275.7">HATALARDAN DOLAYI OLUŞABİLECEK</text>
<text x="261.2" y="277.8">ZARARLAR İÇİN ALTINKAYA HİÇ BİR</text>
<text x="261.2" y="279.8">SORUMLULUK KABUL ETMEZ. BÜTÜN</text>
<text x="261.2" y="281.9">ÖLÇÜLER KULLANILMADAN ÖNCE</text>
<text x="261.2" y="284">ÜRETİLMİŞ GERÇEK NUMUNEDEN</text>
<text x="261.2" y="286">KONTROL EDİLMELİDİR.</text>
</g>
<g font-size="1.4">
<text x="294.5" y="239.3">PROPRIETARY AND CONFIDENTIAL</text>
<text x="294.7" y="241.2">THE INFORMATION CONTAINED IN THIS</text>
<text x="294.7" y="242.6">DRAWING IS THE SOLE PROPERTY OF</text>
<text x="294.7" y="244">ALTINKAYA ENCLOSURES. ANY</text>
<text x="294.7" y="245.5">REPRODUCTION IN PART OR AS A WHOLE</text>
<text x="294.7" y="246.9">WITHOUT THE WRITTEN PERMISSION OF</text>
<text x="294.7" y="248.3">ALTINKAYA ENCLOSURES IS PROHIBITED.</text>
<text x="339.1" y="252.6">ENCLOSURES FOR ELECTRONICS</text>
</g>
</svg>
